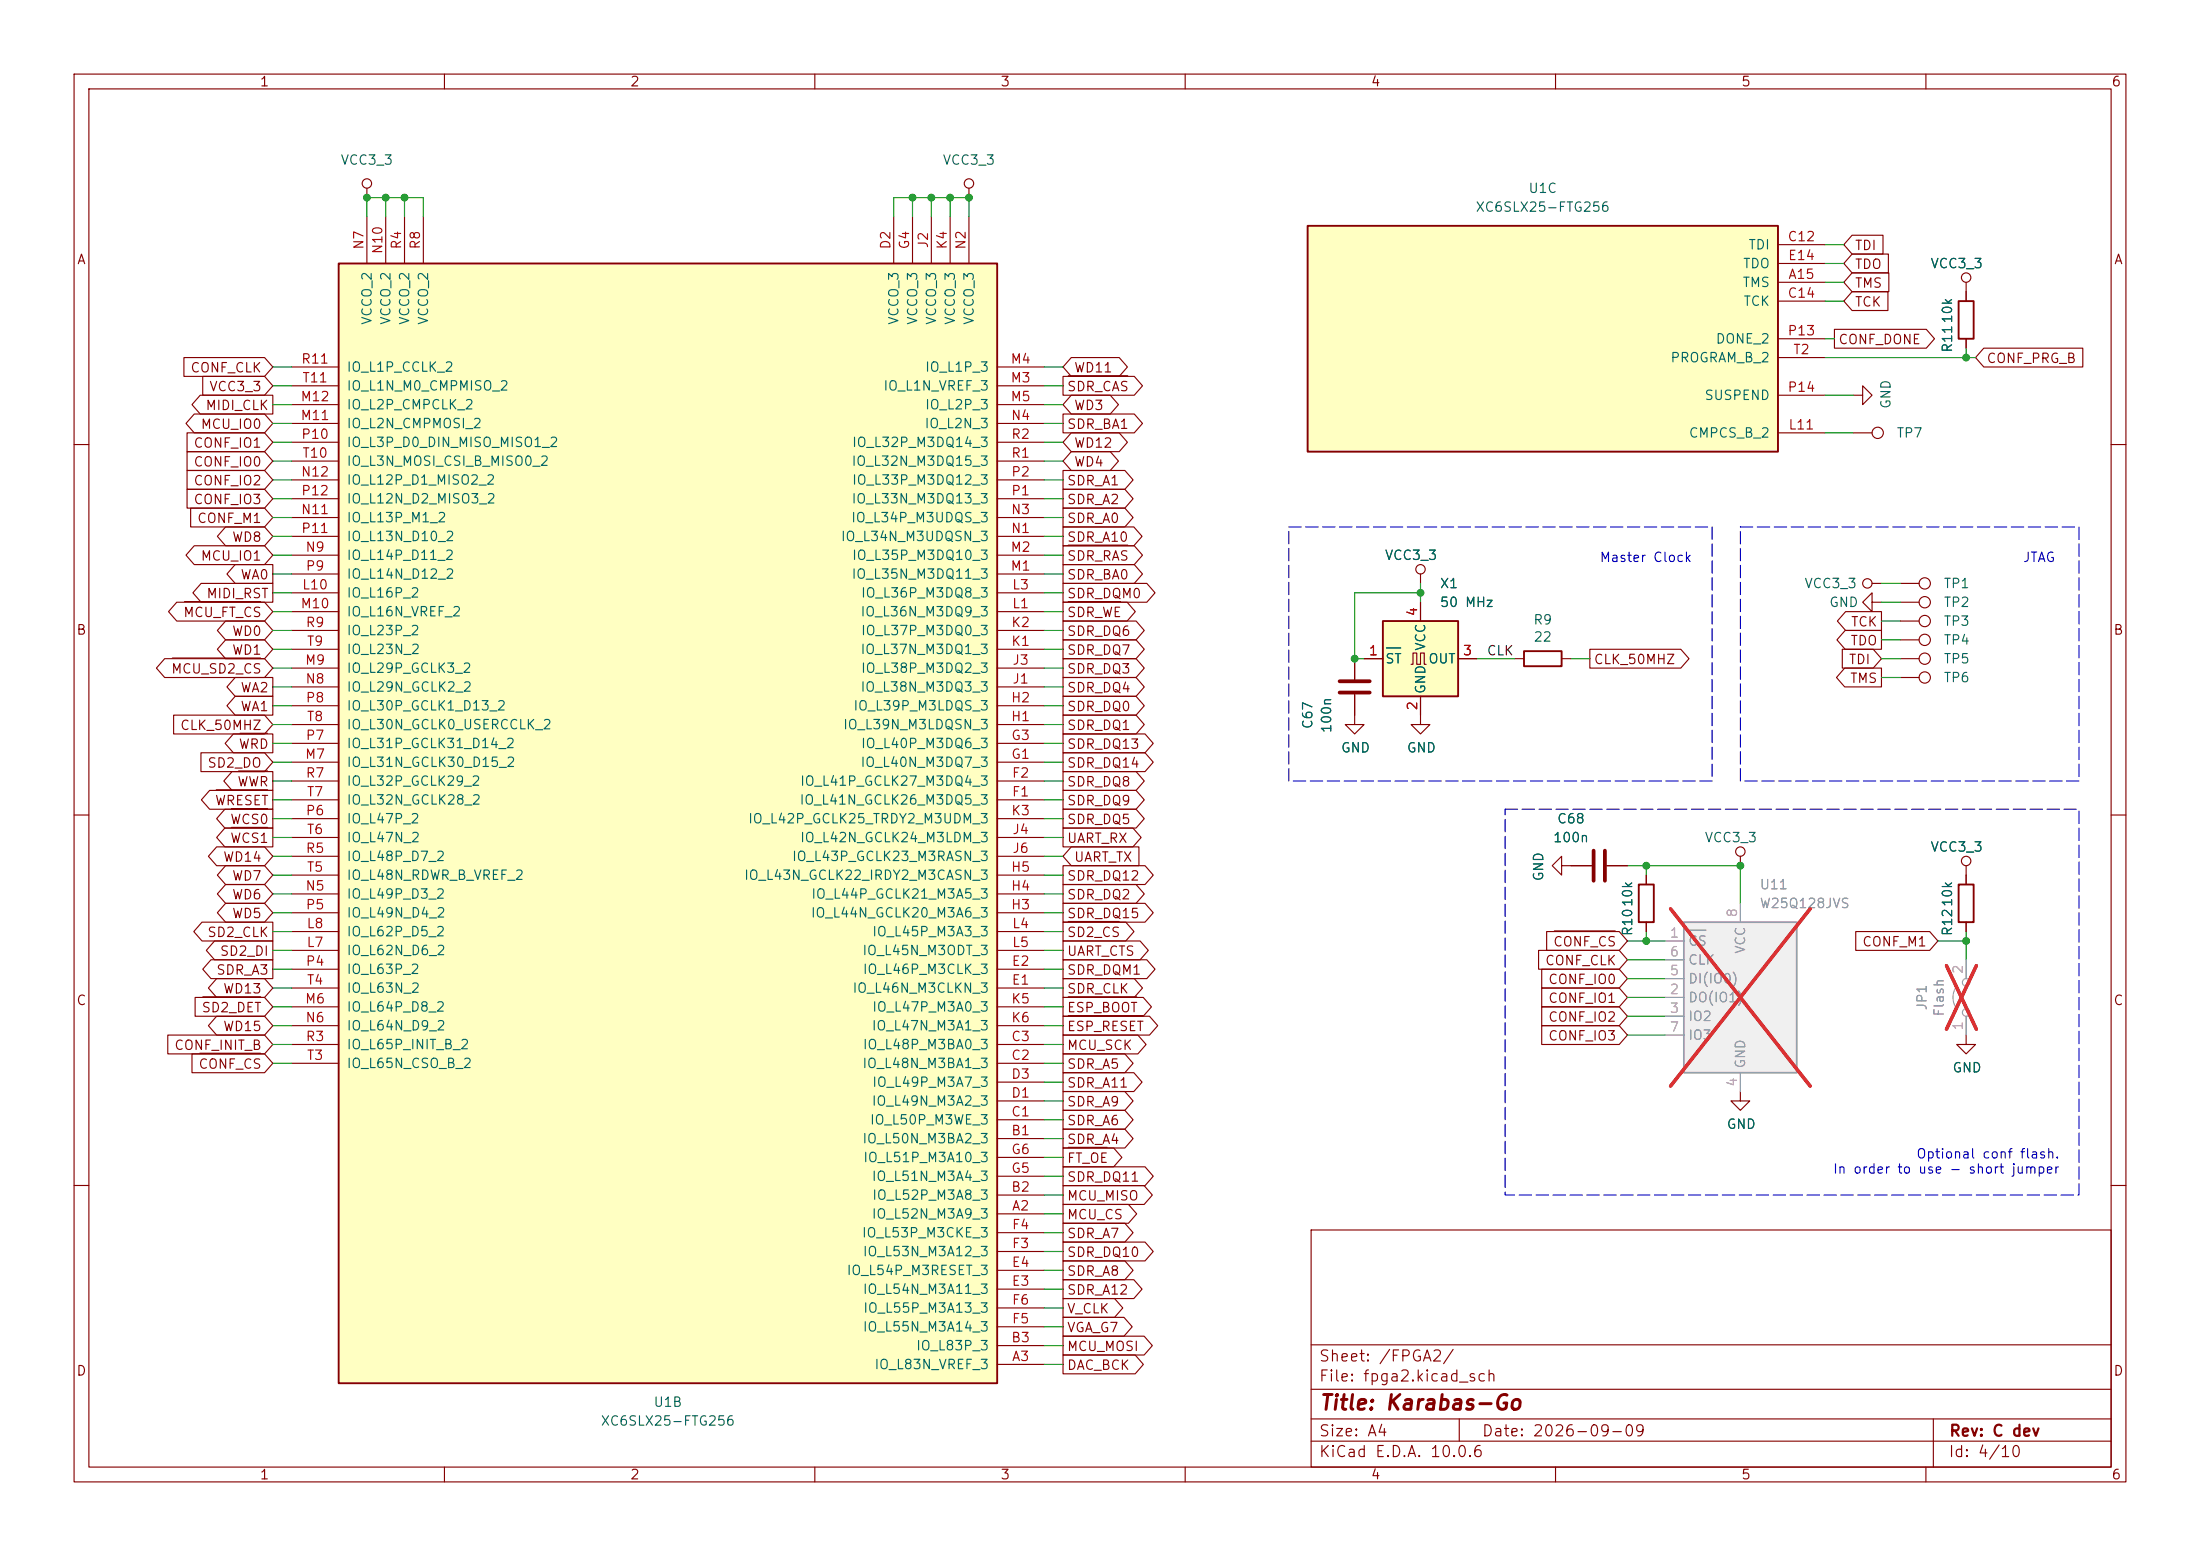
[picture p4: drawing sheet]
<svg xmlns="http://www.w3.org/2000/svg" width="297mm" height="210mm" viewBox="0 0 297 210" stroke-linecap="round" stroke-linejoin="round" font-family="sans-serif">
<g fill="none" stroke="#840000" stroke-width=".15">
<path d="M10 10h277v190h-277zM12 12h273v186h-273zM60 10v2M110 10v2M160 10v2M210 10v2M260 10v2M10 60h2M285 60h2M10 110h2M222.2 118.1v1.3M285 110h2"/>
<path d="M222.2 124.5v1.2M10 160h2M177 166h108v32h-108zM285 160h2M60 198v2M110 198v2M160 198v2M177 194.5h108M177 191.5h108M177 187.5h108M177 181.5h108M197 191.5v3"/>
<path d="M210 198v2M260 198v2M261 191.5v6.5"/>
</g>
<path d="M221.2 119.4h2.1v5.1h-2.1z" fill="none" stroke="#840000" stroke-width=".25"/>
<path d="M186.7 83.8h10.1v10.2h-10.1z" fill="#ffffc2"/>
<path d="M186.7 83.8h10.1v10.2h-10.1zM205.7 87.9h5.1v2h-5.1z" fill="none" stroke="#840000" stroke-width=".25"/>
<g fill="none" stroke="#840000" stroke-width=".15">
<path d="M265.4 38.1v1.3M191.8 77.5v1.2M182.9 93.7v4.1h1.2l-1.2 1.3-1.3-1.3h1.3M182.9 88.9v2.8M184.1 88.9h2.6M190.5 89.7h.3v-1.6h.5v1.6h.5v-1.6h.5v1.6h.2M191.8 94v3.8h1.2l-1.2 1.3-1.3-1.3h1.3M191.8 81.3v2.5M196.8 88.9h2.6M204.5 88.9h1.2M210.8 88.9h1.3M210.8 116.8v-1.2l-1.3 1.2 1.3 1.3v-1.3h4.1"/>
<path d="M216.9 116.8h2.8M234.9 115.6v1.2M265.4 116.8v1.3M234.9 147.3v1.3h1.3l-1.3 1.3-1.2-1.3h1.2"/>
<circle cx="265.4" cy="37.5" r=".63"/>
<circle cx="191.8" cy="76.8" r=".63"/>
<circle cx="234.9" cy="114.9" r=".63"/>
<circle cx="265.4" cy="116.2" r=".63"/>
</g>
<path d="M187.2 87.5h1.9" fill="none" stroke="#006464" stroke-width=".15"/>
<path d="M180.8 91.9h4.1M180.8 93.5h4.1M215.1 114.8v4.1M216.7 114.8v4.1" fill="none" stroke="#840000" stroke-width=".51"/>
<path d="M227.3 124.5h15.3v20.3h-15.3z" fill="#f0f0f0"/>
<path d="M227.3 124.5h15.3v20.3h-15.3z" fill="none" stroke="#a1a1a1" stroke-width=".25"/>
<path d="M224.8 127h2.5M224.8 134.6h2.5M224.8 137.2h2.5M224.8 132.1h2.5M224.8 129.5h2.5M224.8 139.7h2.5M234.9 121.9v2.6M234.9 144.8v2.5" fill="none" stroke="#a1a1a1" stroke-width=".15"/>
<path d="M228.1 125.6h2.2" fill="none" stroke="#989898" stroke-width=".15"/>
<path d="M225.5 122.7l18.9 23.9M244.4 122.7l-18.9 23.9" fill="none" stroke="#e12e31" stroke-width=".46"/>
<path d="M264.4 119.4h2v5.1h-2z" fill="none" stroke="#840000" stroke-width=".25"/>
<path d="M265.4 118.1v1.3M265.4 124.5v1.2" fill="none" stroke="#840000" stroke-width=".15"/>
<path d="M45.7 35.6h88.9v151.1h-88.9z" fill="#ffffc2"/>
<path d="M45.7 35.6h88.9v151.1h-88.9z" fill="none" stroke="#840000" stroke-width=".25"/>
<g fill="none" stroke="#840000" stroke-width=".15">
<path d="M49.5 25.4v1.3M49.5 29.2v6.4M52.1 29.2v6.4M54.6 29.2v6.4M57.1 29.2v6.4M120.6 29.2v6.4M123.2 29.2v6.4M125.7 29.2v6.4M128.3 29.2v6.4M130.8 25.4v1.3M130.8 29.2v6.4M39.4 52.1h6.3"/>
<path d="M39.4 49.5h6.3M39.4 54.6h6.3M39.4 57.2h6.3M39.4 59.7h6.3M134.6 52.1h6.4M134.6 49.5h6.4M134.6 54.6h6.4M134.6 57.2h6.4M134.6 59.7h6.4M39.4 77.5h6.3M39.4 74.9h6.3M39.4 72.4h6.3"/>
<path d="M39.4 69.9h6.3M39.4 64.8h6.3M39.4 67.3h6.3M39.4 62.2h6.3M134.6 77.5h6.4M134.6 74.9h6.4M134.6 72.4h6.4M134.6 69.9h6.4M134.6 64.8h6.4M134.6 67.3h6.4M134.6 62.2h6.4M39.4 97.8h6.3"/>
<path d="M39.4 95.3h6.3M39.4 92.7h6.3M39.4 90.2h6.3M39.4 87.6h6.3M39.4 85.1h6.3M39.4 82.6h6.3M39.4 80h6.3M134.6 97.8h6.4M134.6 95.3h6.4M134.6 92.7h6.4M134.6 90.2h6.4M134.6 87.6h6.4"/>
<path d="M134.6 85.1h6.4M134.6 82.6h6.4M134.6 80h6.4M39.4 108h6.3M39.4 105.4h6.3M39.4 102.9h6.3M39.4 100.3h6.3M39.4 118.1h6.3M39.4 113h6.3M39.4 115.6h6.3M39.4 110.5h6.3M134.6 108h6.4"/>
<path d="M134.6 105.4h6.4M134.6 102.9h6.4M134.6 100.3h6.4M134.6 118.1h6.4M134.6 113h6.4M134.6 115.6h6.4M134.6 110.5h6.4M39.4 133.4h6.3M39.4 130.8h6.3M39.4 123.2h6.3M39.4 120.7h6.3M39.4 135.9h6.3"/>
<path d="M39.4 138.4h6.3M39.4 125.7h6.3M39.4 128.3h6.3M134.6 133.4h6.4M134.6 130.8h6.4M134.6 123.2h6.4M134.6 120.7h6.4M134.6 135.9h6.4M134.6 138.4h6.4M134.6 125.7h6.4M134.6 128.3h6.4M39.4 143.5h6.3"/>
<path d="M39.4 141h6.3M134.6 153.7h6.4M134.6 151.1h6.4M134.6 143.5h6.4M134.6 141h6.4M134.6 148.6h6.4M134.6 146.1h6.4M134.6 158.8h6.4M134.6 156.2h6.4M134.6 163.8h6.4M134.6 161.3h6.4M134.6 174h6.4"/>
<path d="M134.6 171.5h6.4M134.6 168.9h6.4M134.6 166.4h6.4M134.6 179.1h6.4M134.6 176.5h6.4M134.6 184.2h6.4M134.6 181.6h6.4"/>
<circle cx="49.5" cy="24.8" r=".63"/>
<circle cx="130.8" cy="24.8" r=".63"/>
</g>
<path d="M176.5 30.5h63.5v30.5h-63.5z" fill="#ffffc2"/>
<path d="M176.5 30.5h63.5v30.5h-63.5zM264.4 40.6h2v5.1h-2z" fill="none" stroke="#840000" stroke-width=".25"/>
<g fill="none" stroke="#840000" stroke-width=".15">
<path d="M240 38.1h6.4M240 33h6.4M240 35.6h6.4M250 31.7h4.2v2.6h-4.2l-1.1-1.3zM250 36.8h5v2.6h-5l-1.1-1.3zM250 39.4h4.9v2.5h-4.9l-1.1-1.3zM250 34.3h4.9v2.5h-4.9l-1.1-1.2zM265.4 39.4v1.2M24.8 48.3h10.9l1.1 1.2-1.1 1.3h-10.9zM25.3 58.4h10.4l1.1 1.3-1.1 1.3h-10.4zM26.2 55.9h9.5l1.1 1.3-1.1 1.2h-9.5l-1.1-1.2zM27 53.3h9.8v2.6h-9.8l-1.1-1.3z"/>
<path d="M27.4 50.8h8.3l1.1 1.3-1.1 1.2h-8.3zM143.5 50.8h9.6l1.1 1.3-1.1 1.2h-9.6zM143.5 55.9h9.6l1.1 1.3-1.1 1.2h-9.6zM144.2 50.7h8M144.6 48.3h6.5l1.1 1.2-1.1 1.3h-6.5l-1.1-1.3zM144.6 53.3h5.3l1.1 1.3-1.1 1.3h-5.3l-1.1-1.3zM144.6 58.4h6.5l1.1 1.3-1.1 1.3h-6.5l-1.1-1.3zM240 40.6h6.4M240 58.4h6.4M240 45.7h6.4M240 53.3h6.4M240 48.3h6.4"/>
<path d="M247.6 44.4h12.5l1.1 1.3-1.1 1.3h-12.5zM250.2 53.3h1.3v-1.2l1.2 1.2-1.2 1.3v-1.3M250.2 58.4h2.5M265.4 45.7v1.3M267.8 47h13.4v2.5h-13.4l-1.1-1.2zM25.3 61h10.4l1.1 1.2-1.1 1.3h-10.4zM25.3 66h10.4l1.1 1.3-1.1 1.3h-10.4zM25.3 63.5h10.4l1.1 1.3-1.1 1.2h-10.4zM25.7 68.6h10l1.1 1.3-1.1 1.2h-10zM26.2 73.7h9.5l1.1 1.2-1.1 1.3h-9.5l-1.1-1.3zM27.2 78.7h9.6v2.6h-9.6l-1.2-1.3zM30.5 71.1h5.2l1.1 1.3-1.1 1.3h-5.2l-1.2-1.3z"/>
<path d="M31.7 76.2h5.1v2.5h-5.1l-1.1-1.2zM143.5 63.5h8.4l1.1 1.3-1.1 1.2h-8.4zM143.5 66h8.4l1.1 1.3-1.1 1.3h-8.4zM143.5 68.6h8.4l1.1 1.3-1.1 1.2h-8.4zM143.5 78.7h11.3l1.1 1.3-1.1 1.3h-11.3zM143.5 73.7h9.6l1.1 1.2-1.1 1.3h-9.6zM143.5 71.1h9.6l1.1 1.3-1.1 1.3h-9.6zM143.5 76.2h9.6l1.1 1.3-1.1 1.2h-9.6zM144.2 73.6h8M144.6 61h5.3l1.1 1.2-1.1 1.3h-5.3l-1.1-1.3zM252.7 78.7h1.3M256.5 78.7h2.6"/>
<path d="M22.2 88.9h13.5l1.1 1.3-1.1 1.2h-13.5l-1.1-1.2zM23.3 88.8h11.9M23.4 96.5h12.3l1.1 1.3-1.1 1.3h-12.3zM23.9 81.3h11.8l1.1 1.3-1.1 1.2h-11.8l-1.1-1.2zM24.9 81.2h10.3M30.5 83.8h5.2l1.1 1.3-1.1 1.3h-5.2l-1.2-1.3zM30.5 86.4h5.2l1.1 1.2-1.1 1.3h-5.2l-1.2-1.3zM31.5 99.1h5.3v2.5h-5.3l-1.1-1.3zM31.7 91.4h5.1v2.6h-5.1l-1.1-1.3zM31.7 94h5.1v2.5h-5.1l-1.1-1.2zM32.4 99h3.7M143.5 81.3h8.7l1.1 1.3-1.1 1.2h-8.7z"/>
<path d="M143.5 88.9h9.9l1.1 1.3-1.1 1.2h-9.9zM143.5 86.4h9.9l1.1 1.2-1.1 1.3h-9.9zM143.5 83.8h9.9l1.1 1.3-1.1 1.3h-9.9zM143.5 99.1h11.1l1.1 1.2-1.1 1.3h-11.1zM143.5 96.5h9.9l1.1 1.3-1.1 1.3h-9.9zM143.5 91.4h9.9l1.1 1.3-1.1 1.3h-9.9zM143.5 94h9.9l1.1 1.3-1.1 1.2h-9.9zM144.2 81.2h7.1M182.9 88.9v2.8M182.9 93.7v2.8M184.1 88.9h2.6M191.8 81.3v2.5"/>
<path d="M191.8 94v2.5M196.8 88.9h2.6M214.6 87.6h12.3l1.1 1.3-1.1 1.3h-12.3zM248.7 87.6h4.2l1.1 1.3-1.1 1.3h-4.2zM249 90.2h5v2.5h-5l-1.1-1.3zM249.1 85.1h4.9v2.5h-4.9l-1.1-1.2zM249.2 82.5h4.8v2.6h-4.8l-1.2-1.3zM252.7 81.3v-1.3l-1.2 1.3 1.2 1.3v-1.3h1.3M256.5 81.3h2.6M256.5 83.8h2.6M256.5 86.4h2.6M256.5 91.4h2.6"/>
<path d="M256.5 88.9h2.6M27.1 101.6h8.6l1.1 1.3-1.1 1.2h-8.6zM28.3 106.7h8.5v2.5h-8.5l-1.1-1.2zM29.2 106.6h6.9M29.2 114.3h6.5l1.1 1.3-1.1 1.2h-6.5l-1.1-1.2zM30.4 109.2h6.4v2.6h-6.4l-1.2-1.3zM30.4 111.8h6.4v2.5h-6.4l-1.2-1.3zM30.5 119.4h5.2l1.1 1.3-1.1 1.2h-5.2l-1.2-1.2zM30.5 116.8h5.2l1.1 1.3-1.1 1.3h-5.2l-1.2-1.3zM31.2 109.1h4.9M31.2 111.7h4.9M31.3 104.1h5.5v2.6h-5.5l-1.1-1.3z"/>
<path d="M32.2 104.1h3.9M143.5 119.4h9.9l1.1 1.3-1.1 1.2h-9.9zM143.5 101.6h11.1l1.1 1.3-1.1 1.2h-11.1zM143.5 116.8h11.1l1.1 1.3-1.1 1.3h-11.1zM143.5 109.2h9.9l1.1 1.3-1.1 1.3h-9.9zM143.5 104.1h9.9l1.1 1.3-1.1 1.3h-9.9zM143.5 106.7h9.9l1.1 1.3-1.1 1.2h-9.9zM143.5 111.8h9.4l1.2 1.2-1.2 1.3h-9.4zM144.6 114.3h9.2v2.5h-9.2l-1.1-1.2zM212.1 116.8h2.8M216.9 116.8h2.8M222.2 118.1v1.3"/>
<path d="M265.4 118.1v1.3M22.7 139.7h13l1.1 1.3-1.1 1.2h-13zM26.3 134.6h9.4l1.1 1.3-1.1 1.3h-9.4zM27.3 124.5h9.5v2.5h-9.5l-1.1-1.3zM27.4 134.5h7.8M28.5 129.5h8.3v2.6h-8.3l-1.1-1.3zM29 127h7.8v2.5h-7.8l-1.1-1.2zM29.2 132.1h6.5l1.1 1.3-1.1 1.2h-6.5l-1.1-1.2zM29.2 137.2h6.5l1.1 1.2-1.1 1.3h-6.5l-1.1-1.3zM30.5 121.9h5.2l1.1 1.3-1.1 1.3h-5.2l-1.2-1.3zM143.5 121.9h11.1l1.1 1.3-1.1 1.3h-11.1zM143.5 127h10.4l1.1 1.3-1.1 1.2h-10.4z"/>
<path d="M143.5 129.5h11.3l1.1 1.3-1.1 1.3h-11.3zM143.5 124.5h8.5l1.1 1.2-1.1 1.3h-8.5zM143.5 134.6h10.8l1.2 1.3-1.2 1.3h-10.8zM143.5 137.2h11.7l1.1 1.2-1.1 1.3h-11.7zM143.5 139.7h10.1l1.1 1.3-1.1 1.2h-10.1zM143.5 132.1h9.6l1.1 1.3-1.1 1.2h-9.6zM144.2 124.4h6.9M144.2 134.5h9.3M144.2 137.1h10.1M207.7 128.3h10.9l1.1 1.2-1.1 1.3h-10.9zM208.1 138.4h10.5l1.1 1.3-1.1 1.3h-10.5zM208.1 133.3h10.5l1.1 1.3-1.1 1.3h-10.5z"/>
<path d="M208.1 135.9h10.5l1.1 1.3-1.1 1.2h-10.5zM208.1 130.8h10.5l1.1 1.3-1.1 1.3h-10.5zM208.8 125.7h9.8l1.1 1.3-1.1 1.3h-9.8zM209.8 125.6h8.3M222.2 124.5v1.2M250.5 125.7h10l1.1 1.3-1.1 1.3h-10zM265.4 139.7v1.3h1.3l-1.3 1.2-1.2-1.2h1.2M265.4 124.5v1.2M25.9 142.2h9.8l1.1 1.3-1.1 1.3h-9.8zM27 142.2h8.2M143.5 152.4h8.4l1.1 1.3-1.1 1.2h-8.4zM143.5 154.9h6.8l1.2 1.3-1.2 1.3h-6.8z"/>
<path d="M143.5 144.8h9.6l1.1 1.3-1.1 1.2h-9.6zM143.5 149.9h8.4l1.1 1.2-1.1 1.3h-8.4zM143.5 142.2h8.4l1.1 1.3-1.1 1.3h-8.4zM143.5 147.3h8.4l1.1 1.3-1.1 1.3h-8.4zM143.5 157.5h11.1l1.1 1.3-1.1 1.2h-11.1zM144.2 154.9h5.3M143.5 177.8h8.2l1.1 1.3-1.1 1.2h-8.2zM143.5 175.3h7l1.1 1.2-1.1 1.3h-7zM143.5 160h11l1.1 1.3-1.1 1.3h-11zM143.5 162.6h8.8l1.2 1.2-1.2 1.3h-8.8zM143.5 170.2h8.4l1.1 1.3-1.1 1.2h-8.4zM143.5 167.6h11.1l1.1 1.3-1.1 1.3h-11.1z"/>
<path d="M143.5 165.1h8.4l1.1 1.3-1.1 1.2h-8.4zM143.5 172.7h9.6l1.1 1.3-1.1 1.3h-9.6zM143.5 182.9h9.8l1.1 1.3-1.1 1.2h-9.8zM143.5 180.3h11l1.1 1.3-1.1 1.3h-11z"/>
<circle cx="253.5" cy="58.4" r=".76"/>
<circle cx="252.1" cy="78.7" r=".63"/>
<circle cx="259.8" cy="78.7" r=".76"/>
<circle cx="259.8" cy="81.3" r=".76"/>
<circle cx="259.8" cy="91.4" r=".76"/>
<circle cx="259.8" cy="86.4" r=".76"/>
<circle cx="259.8" cy="88.9" r=".76"/>
<circle cx="259.8" cy="83.8" r=".76"/>
</g>
<g fill="none" stroke="#a1a1a1" stroke-width=".15">
<path d="M224.8 127h2.5M224.8 134.6h2.5M224.8 137.2h2.5M224.8 132.1h2.5M224.8 129.5h2.5M224.8 139.7h2.5M234.9 121.9v2.6M264.2 133.1a2.53 2.53 0 0 0 0 3M265.4 129.5v2.6M265.4 137.2v2.5M234.9 144.8v2.5"/>
<circle cx="265.4" cy="132.6" r=".51"/>
<circle cx="265.4" cy="136.7" r=".51"/>
</g>
<path d="M225.5 122.7l18.9 23.9M244.4 122.7l-18.9 23.9M262.8 130.3l4 8.6M266.8 130.3l-4 8.6" fill="none" stroke="#e12e31" stroke-width=".46"/>
<g fill="none" stroke="#009600" stroke-width=".15">
<path d="M49.5 29.2v-2.5h7.6v2.5M52.1 26.7v2.5M54.6 26.7v2.5M120.6 29.2v-2.5h10.2v2.5M123.2 26.7v2.5M125.7 26.7v2.5M128.3 26.7v2.5M246.4 38.1h2.5M246.4 35.6h2.5M246.4 33h2.5M36.8 59.7h2.6M36.8 57.2h2.6"/>
<path d="M36.8 52.1h2.6M36.8 54.6h2.6M36.8 49.5h2.6M141 59.7h2.5M141 57.2h2.5M141 52.1h2.5M141 54.6h2.5M141 49.5h2.5M246.4 53.3h3.8M246.4 45.7h1.2M246.4 40.6h2.5M246.4 48.3h20.3"/>
<path d="M246.4 58.4h3.8M265.4 47v1.3M36.8 67.3h2.6M36.8 62.2h2.6M36.8 69.9h2.6M36.8 74.9h2.6M36.8 64.8h2.6M36.8 77.5h2.6M36.8 72.4h2.6M141 67.3h2.5M141 62.2h2.5M141 69.9h2.5"/>
<path d="M141 74.9h2.5M141 64.8h2.5M141 77.5h2.5M141 72.4h2.5M191.8 78.7v2.6M254 78.7h2.5M36.8 90.2h2.6M36.8 97.8h2.6M36.8 95.3h2.6M36.8 92.7h2.6M36.8 82.6h2.6M36.8 80h2.6"/>
<path d="M36.8 85.1h2.6M36.8 87.6h2.6M141 90.2h2.5M141 97.8h2.5M141 95.3h2.5M141 92.7h2.5M141 82.6h2.5M141 80h2.5M141 85.1h2.5M141 87.6h2.5M191.8 80h-8.9v8.9h1.2M199.4 88.9h5.1"/>
<path d="M212.1 88.9h2.5M254 91.4h2.5M254 88.9h2.5M254 83.8h2.5M254 86.4h2.5M254 81.3h2.5M36.8 118.1h2.6M36.8 115.6h2.6M36.8 108h2.6M36.8 110.5h2.6M36.8 113h2.6M36.8 102.9h2.6"/>
<path d="M36.8 105.4h2.6M36.8 100.3h2.6M141 118.1h2.5M141 115.6h2.5M141 108h2.5M141 110.5h2.5M141 113h2.5M141 102.9h2.5M141 105.4h2.5M141 100.3h2.5M219.7 116.8h15.2v5.1M222.2 116.8v1.3"/>
<path d="M36.8 128.3h2.6M36.8 123.2h2.6M36.8 130.8h2.6M36.8 120.7h2.6M36.8 125.7h2.6M36.8 133.4h2.6M36.8 135.9h2.6M36.8 138.4h2.6M141 128.3h2.5M141 123.2h2.5M141 130.8h2.5M141 120.7h2.5"/>
<path d="M141 125.7h2.5M141 133.4h2.5M141 135.9h2.5M141 138.4h2.5M219.7 127h5.1M219.7 132.1h5.1M219.7 129.5h5.1M219.7 134.6h5.1M219.7 139.7h5.1M219.7 137.2h5.1M222.2 125.7v1.3M261.6 127h3.8"/>
<path d="M265.4 125.7v3.8M36.8 143.5h2.6M36.8 141h2.6M141 158.8h2.5M141 143.5h2.5M141 141h2.5M141 151.1h2.5M141 146.1h2.5M141 148.6h2.5M141 153.7h2.5M141 156.2h2.5M141 163.8h2.5"/>
<path d="M141 161.3h2.5M141 166.4h2.5M141 171.5h2.5M141 174h2.5M141 176.5h2.5M141 168.9h2.5M141 179.1h2.5M141 181.6h2.5M141 184.2h2.5"/>
</g>
<path d="M174 71.1h57.1v34.3h-57.1zM234.9 71.1h45.8v34.3h-45.8zM203.2 109.2h77.5v52.1h-77.5z" fill="none" stroke="#0000c2" stroke-width=".15" stroke-dasharray="1.7 .6"/>
<path d="M228.1 125.6h2.2" fill="none" stroke="#989898" stroke-width=".15"/>
<path d="M187.2 87.5h1.9" fill="none" stroke="#006464" stroke-width=".15"/>
<g fill="#009600" stroke="#009600" stroke-width=".14">
<circle cx="234.9" cy="116.8" r=".46"/>
<circle cx="222.2" cy="127" r=".46"/>
<circle cx="265.4" cy="127" r=".46"/>
<circle cx="222.2" cy="116.8" r=".46"/>
<circle cx="191.8" cy="80" r=".46"/>
<circle cx="182.9" cy="88.9" r=".46"/>
<circle cx="265.4" cy="48.3" r=".46"/>
<circle cx="130.8" cy="26.7" r=".46"/>
<circle cx="128.3" cy="26.7" r=".46"/>
<circle cx="125.7" cy="26.7" r=".46"/>
<circle cx="123.2" cy="26.7" r=".46"/>
<circle cx="52.1" cy="26.7" r=".46"/>
<circle cx="49.5" cy="26.7" r=".46"/>
<circle cx="54.6" cy="26.7" r=".46"/>
</g>
<text font-size="2" fill="#840000" x="178" y="190.8">Title: Karabas-Go</text>
<g font-size="1.5" fill="#840000">
<text x="178" y="184.1">Sheet: /FPGA2/</text>
<text x="178" y="186.8">File: fpga2.kicad_sch</text>
<text x="178" y="197">KiCad E.D.A. 10.0.6</text>
<text x="178" y="194.2">Size: A4</text>
<text x="200" y="194.2">Date: 2026-09-09</text>
<text x="263" y="197">Id: 4/10</text>
<text x="263" y="194.2">Rev: C dev</text>
</g>
<g font-size="1.3" fill="#840000">
<text x="35" y="12">1</text>
<text x="85" y="12">2</text>
<text x="135" y="12">3</text>
<text x="185" y="12">4</text>
<text x="235" y="12">5</text>
<text x="285" y="12">6</text>
<text x="10.3" y="36">A</text>
<text x="250.3" y="34.1">TDI</text>
<text x="285.3" y="36">A</text>
<text x="250.3" y="39.2">TMS</text>
<text x="250.3" y="41.7">TCK</text>
<text x="250.3" y="36.6">TDO</text>
<text x="248.1" y="46.8">CONF_DONE</text>
<text x="25.6" y="50.6">CONF_CLK</text>
<text x="28.2" y="53.1">VCC3_3</text>
<text x="144" y="53.1">SDR_CAS</text>
<text x="144.9" y="50.6">WD11</text>
<text x="268.1" y="49.3">CONF_PRG_B</text>
<text x="27" y="58.2">MCU_IO0</text>
<text x="27.7" y="55.7">MIDI_CLK</text>
<text x="144" y="58.2">SDR_BA1</text>
<text x="144.9" y="55.7">WD3</text>
<text x="26" y="63.3">CONF_IO0</text>
<text x="26" y="60.7">CONF_IO1</text>
<text x="26" y="65.8">CONF_IO2</text>
<text x="144" y="65.8">SDR_A1</text>
<text x="144.9" y="63.3">WD4</text>
<text x="144.9" y="60.7">WD12</text>
<text x="26" y="68.4">CONF_IO3</text>
<text x="26.5" y="70.9">CONF_M1</text>
<text x="144" y="68.4">SDR_A2</text>
<text x="144" y="70.9">SDR_A0</text>
<text x="27" y="76">MCU_IO1</text>
<text x="31.2" y="73.4">WD8</text>
<text x="144" y="76">SDR_RAS</text>
<text x="144" y="73.4">SDR_A10</text>
<text x="24.7" y="83.6">MCU_FT_CS</text>
<text x="27.8" y="81.1">MIDI_RST</text>
<text x="32.4" y="78.5">WA0</text>
<text x="144" y="81.1">SDR_DQM0</text>
<text x="144" y="83.6">SDR_WE</text>
<text x="144" y="78.5">SDR_BA0</text>
<text x="10.2" y="86">B</text>
<text x="31.2" y="86.1">WD0</text>
<text x="31.2" y="88.7">WD1</text>
<text x="144" y="88.7">SDR_DQ7</text>
<text x="144" y="86.1">SDR_DQ6</text>
<text x="215.1" y="90">CLK_50MHZ</text>
<text x="249.5" y="90">TDI</text>
<text x="249.7" y="87.4">TDO</text>
<text x="249.8" y="84.9">TCK</text>
<text x="285.2" y="86">B</text>
<text x="23" y="91.2">MCU_SD2_CS</text>
<text x="32.4" y="93.8">WA2</text>
<text x="144" y="91.2">SDR_DQ3</text>
<text x="144" y="93.8">SDR_DQ4</text>
<text x="249.7" y="92.5">TMS</text>
<text x="24.2" y="98.8">CLK_50MHZ</text>
<text x="32.1" y="101.4">WRD</text>
<text x="32.4" y="96.3">WA1</text>
<text x="144" y="101.4">SDR_DQ13</text>
<text x="144" y="98.8">SDR_DQ1</text>
<text x="144" y="96.3">SDR_DQ0</text>
<text x="27.9" y="103.9">SD2_DO</text>
<text x="32" y="106.5">WWR</text>
<text x="144" y="103.9">SDR_DQ14</text>
<text x="144" y="106.5">SDR_DQ8</text>
<text x="28.9" y="109">WRESET</text>
<text x="31" y="111.5">WCS0</text>
<text x="144" y="111.5">SDR_DQ5</text>
<text x="144" y="109">SDR_DQ9</text>
<text x="30" y="116.6">WD14</text>
<text x="31" y="114.1">WCS1</text>
<text x="31.2" y="119.2">WD7</text>
<text x="144" y="119.2">SDR_DQ12</text>
<text x="144" y="114.1">UART_RX</text>
<text x="144.9" y="116.6">UART_TX</text>
<text x="31.2" y="124.2">WD5</text>
<text x="31.2" y="121.7">WD6</text>
<text x="144" y="121.7">SDR_DQ2</text>
<text x="144" y="124.2">SDR_DQ15</text>
<text x="27.9" y="126.8">SD2_CLK</text>
<text x="29.1" y="131.9">SDR_A3</text>
<text x="29.6" y="129.3">SD2_DI</text>
<text x="144" y="129.3">UART_CTS</text>
<text x="144" y="131.9">SDR_DQM1</text>
<text x="144" y="126.8">SD2_CS</text>
<text x="208.5" y="130.6">CONF_CLK</text>
<text x="209.6" y="128.1">CONF_CS</text>
<text x="251.3" y="128.1">CONF_M1</text>
<text x="10.2" y="136">C</text>
<text x="27.1" y="136.9">SD2_DET</text>
<text x="30" y="134.4">WD13</text>
<text x="144" y="136.9">ESP_BOOT</text>
<text x="144" y="134.4">SDR_CLK</text>
<text x="208.9" y="135.7">CONF_IO1</text>
<text x="208.9" y="133.1">CONF_IO0</text>
<text x="285.2" y="136">C</text>
<text x="23.4" y="142">CONF_INIT_B</text>
<text x="30" y="139.5">WD15</text>
<text x="144" y="139.5">ESP_RESET</text>
<text x="144" y="142">MCU_SCK</text>
<text x="208.9" y="140.8">CONF_IO3</text>
<text x="208.9" y="138.2">CONF_IO2</text>
<text x="26.7" y="144.6">CONF_CS</text>
<text x="144" y="147.1">SDR_A11</text>
<text x="144" y="144.6">SDR_A5</text>
<text x="144" y="149.6">SDR_A9</text>
<text x="144" y="154.7">SDR_A4</text>
<text x="144" y="152.2">SDR_A6</text>
<text x="144" y="157.3">FT_OE</text>
<text x="144" y="159.8">SDR_DQ11</text>
<text x="144" y="162.3">MCU_MISO</text>
<text x="144" y="164.9">MCU_CS</text>
<text x="144" y="167.4">SDR_A7</text>
<text x="144" y="172.5">SDR_A8</text>
<text x="144" y="170">SDR_DQ10</text>
<text x="144" y="177.6">V_CLK</text>
<text x="144" y="175">SDR_A12</text>
<text x="10.2" y="186">D</text>
<text x="144" y="185.2">DAC_BCK</text>
<text x="144" y="180.1">VGA_G7</text>
<text x="144" y="182.7">MCU_MOSI</text>
<text x="285.2" y="186">D</text>
<text x="35" y="200">1</text>
<text x="85" y="200">2</text>
<text x="135" y="200">3</text>
<text x="185" y="200">4</text>
<text x="235" y="200">5</text>
<text x="285" y="200">6</text>
</g>
<g font-size="1.3" fill="#006464">
<text x="45.9" y="22.6">VCC3_3</text>
<text x="127.2" y="22.6">VCC3_3</text>
<text x="199.1" y="28.9">XC6SLX25-FTG256</text>
<text x="206.2" y="26.4">U1C</text>
<text x="235.9" y="34">TDI</text>
<text x="235.2" y="39.1">TMS</text>
<text x="235.2" y="36.5">TDO</text>
<text x="235.3" y="41.6">TCK</text>
<text x="260.5" y="36.5">VCC3_3</text>
<text x="50.5" y="43.9" transform="rotate(-90 50.5 43.9)">VCCO_2</text>
<text x="53" y="43.9" transform="rotate(-90 53 43.9)">VCCO_2</text>
<text x="55.6" y="43.9" transform="rotate(-90 55.6 43.9)">VCCO_2</text>
<text x="58.1" y="43.9" transform="rotate(-90 58.1 43.9)">VCCO_2</text>
<text x="121.6" y="43.9" transform="rotate(-90 121.6 43.9)">VCCO_3</text>
<text x="124.2" y="43.9" transform="rotate(-90 124.2 43.9)">VCCO_3</text>
<text x="126.7" y="43.9" transform="rotate(-90 126.7 43.9)">VCCO_3</text>
<text x="129.2" y="43.9" transform="rotate(-90 129.2 43.9)">VCCO_3</text>
<text x="131.8" y="43.9" transform="rotate(-90 131.8 43.9)">VCCO_3</text>
<text x="231.5" y="46.7">DONE_2</text>
<text x="263.9" y="47.7" transform="rotate(-90 263.9 47.7)">R1110k</text>
<text x="46.7" y="50.5">IO_L1P_CCLK_2</text>
<text x="46.7" y="53">IO_L1N_M0_CMPMISO_2</text>
<text x="119.2" y="53">IO_L1N_VREF_3</text>
<text x="124.8" y="50.5">IO_L1P_3</text>
<text x="225.4" y="49.2">PROGRAM_B_2</text>
<text x="46.7" y="58.1">IO_L2N_CMPMOSI_2</text>
<text x="46.7" y="55.6">IO_L2P_CMPCLK_2</text>
<text x="124.7" y="58.1">IO_L2N_3</text>
<text x="124.8" y="55.6">IO_L2P_3</text>
<text x="227.9" y="59.4">CMPCS_B_2</text>
<text x="230" y="54.3">SUSPEND</text>
<text x="255.5" y="55.3" transform="rotate(-90 255.5 55.3)">GND</text>
<text x="256" y="59.4">TP7</text>
<text x="46.7" y="65.7">IO_L12P_D1_MISO2_2</text>
<text x="46.7" y="60.7">IO_L3P_D0_DIN_MISO_MISO1_2</text>
<text x="46.7" y="63.2">IO_L3N_MOSI_CSI_B_MISO0_2</text>
<text x="114.9" y="63.2">IO_L32N_M3DQ15_3</text>
<text x="114.9" y="65.7">IO_L33P_M3DQ12_3</text>
<text x="114.9" y="60.7">IO_L32P_M3DQ14_3</text>
<text x="46.7" y="70.8">IO_L13P_M1_2</text>
<text x="46.7" y="68.3">IO_L12N_D2_MISO3_2</text>
<text x="114.8" y="70.8">IO_L34P_M3UDQS_3</text>
<text x="114.9" y="68.3">IO_L33N_M3DQ13_3</text>
<text x="46.7" y="75.9">IO_L14P_D11_2</text>
<text x="46.7" y="73.4">IO_L13N_D10_2</text>
<text x="113.4" y="73.4">IO_L34N_M3UDQSN_3</text>
<text x="114.9" y="75.9">IO_L35P_M3DQ10_3</text>
<text x="186.9" y="75.9">VCC3_3</text>
<text x="46.7" y="81">IO_L16P_2</text>
<text x="46.7" y="83.5">IO_L16N_VREF_2</text>
<text x="46.7" y="78.4">IO_L14N_D12_2</text>
<text x="114.9" y="78.4">IO_L35N_M3DQ11_3</text>
<text x="116.1" y="83.5">IO_L36N_M3DQ9_3</text>
<text x="116.1" y="81">IO_L36P_M3DQ8_3</text>
<text x="194.3" y="79.7">X1</text>
<text x="194.3" y="82.2">50 MHz</text>
<text x="243.5" y="79.7">VCC3_3</text>
<text x="246.9" y="82.2">GND</text>
<text x="262.3" y="82.2">TP2</text>
<text x="262.3" y="79.7">TP1</text>
<text x="46.7" y="86.1">IO_L23P_2</text>
<text x="46.7" y="88.6">IO_L23N_2</text>
<text x="116.1" y="88.6">IO_L37N_M3DQ1_3</text>
<text x="116.1" y="86.1">IO_L37P_M3DQ0_3</text>
<text x="186.9" y="89.9">ST</text>
<text x="192.7" y="87.9" transform="rotate(-90 192.7 87.9)">VCC</text>
<text x="192.7" y="89.9">OUT</text>
<text x="206.9" y="84.6">R9</text>
<text x="206.9" y="86.9">22</text>
<text x="262.3" y="84.8">TP3</text>
<text x="262.3" y="87.3">TP4</text>
<text x="262.3" y="89.9">TP5</text>
<text x="46.7" y="91.1">IO_L29P_GCLK3_2</text>
<text x="46.7" y="93.7">IO_L29N_GCLK2_2</text>
<text x="116.1" y="93.7">IO_L38N_M3DQ3_3</text>
<text x="116.1" y="91.1">IO_L38P_M3DQ2_3</text>
<text x="192.7" y="93.8" transform="rotate(-90 192.7 93.8)">GND</text>
<text x="262.3" y="92.4">TP6</text>
<text x="46.7" y="101.3">IO_L31P_GCLK31_D14_2</text>
<text x="46.7" y="96.2">IO_L30P_GCLK1_D13_2</text>
<text x="46.7" y="98.8">IO_L30N_GCLK0_USERCCLK_2</text>
<text x="113.7" y="98.8">IO_L39N_M3LDQSN_3</text>
<text x="115.1" y="96.2">IO_L39P_M3LDQS_3</text>
<text x="116.1" y="101.3">IO_L40P_M3DQ6_3</text>
<text x="177.5" y="98.5" transform="rotate(-90 177.5 98.5)">C67</text>
<text x="180" y="99" transform="rotate(-90 180 99)">100n</text>
<text x="180.9" y="101.9">GND</text>
<text x="189.8" y="101.9">GND</text>
<text x="46.7" y="103.8">IO_L31N_GCLK30_D15_2</text>
<text x="46.7" y="106.4">IO_L32P_GCLK29_2</text>
<text x="107.9" y="106.4">IO_L41P_GCLK27_M3DQ4_3</text>
<text x="116.1" y="103.8">IO_L40N_M3DQ7_3</text>
<text x="46.7" y="111.5">IO_L47P_2</text>
<text x="46.7" y="114">IO_L47N_2</text>
<text x="46.7" y="108.9">IO_L32N_GCLK28_2</text>
<text x="100.9" y="111.5">IO_L42P_GCLK25_TRDY2_M3UDM_3</text>
<text x="107.9" y="108.9">IO_L41N_GCLK26_M3DQ5_3</text>
<text x="107.9" y="114">IO_L42N_GCLK24_M3LDM_3</text>
<text x="209.6" y="114">100n</text>
<text x="210.1" y="111.5">C68</text>
<text x="230" y="114">VCC3_3</text>
<text x="46.7" y="116.5">IO_L48P_D7_2</text>
<text x="46.7" y="119.1">IO_L48N_RDWR_B_VREF_2</text>
<text x="100.4" y="119.1">IO_L43N_GCLK22_IRDY2_M3CASN_3</text>
<text x="106.8" y="116.5">IO_L43P_GCLK23_M3RASN_3</text>
<text x="208.7" y="119" transform="rotate(-90 208.7 119)">GND</text>
<text x="260.5" y="115.3">VCC3_3</text>
<text x="46.7" y="121.6">IO_L49P_D3_2</text>
<text x="46.7" y="124.2">IO_L49N_D4_2</text>
<text x="109.4" y="124.2">IO_L44N_GCLK20_M3A6_3</text>
<text x="109.4" y="121.6">IO_L44P_GCLK21_M3A5_3</text>
<text x="46.7" y="129.2">IO_L62N_D6_2</text>
<text x="46.7" y="126.7">IO_L62P_D5_2</text>
<text x="46.7" y="131.8">IO_L63P_2</text>
<text x="116.3" y="129.2">IO_L45N_M3ODT_3</text>
<text x="116.4" y="131.8">IO_L46P_M3CLK_3</text>
<text x="117.7" y="126.7">IO_L45P_M3A3_3</text>
<text x="220.7" y="126.4" transform="rotate(-90 220.7 126.4)">R1010k</text>
<text x="263.9" y="126.4" transform="rotate(-90 263.9 126.4)">R1210k</text>
<text x="46.7" y="136.9">IO_L64P_D8_2</text>
<text x="46.7" y="134.3">IO_L63N_2</text>
<text x="115" y="134.3">IO_L46N_M3CLKN_3</text>
<text x="117.7" y="136.9">IO_L47P_M3A0_3</text>
<text x="46.7" y="139.4">IO_L64N_D9_2</text>
<text x="46.7" y="141.9">IO_L65P_INIT_B_2</text>
<text x="116.4" y="141.9">IO_L48P_M3BA0_3</text>
<text x="117.6" y="139.4">IO_L47N_M3A1_3</text>
<text x="46.7" y="144.5">IO_L65N_CSO_B_2</text>
<text x="116.3" y="144.5">IO_L48N_M3BA1_3</text>
<text x="117.6" y="149.6">IO_L49N_M3A2_3</text>
<text x="117.7" y="147">IO_L49P_M3A7_3</text>
<text x="263.5" y="145.1">GND</text>
<text x="116.3" y="154.6">IO_L50N_M3BA2_3</text>
<text x="117.4" y="152.1">IO_L50P_M3WE_3</text>
<text x="233" y="152.7">GND</text>
<text x="116.4" y="157.2">IO_L51P_M3A10_3</text>
<text x="117.6" y="159.7">IO_L51N_M3A4_3</text>
<text x="116.3" y="167.3">IO_L53P_M3CKE_3</text>
<text x="117.6" y="164.8">IO_L52N_M3A9_3</text>
<text x="117.7" y="162.3">IO_L52P_M3A8_3</text>
<text x="114.2" y="172.4">IO_L54P_M3RESET_3</text>
<text x="116.4" y="169.9">IO_L53N_M3A12_3</text>
<text x="116.4" y="175">IO_L54N_M3A11_3</text>
<text x="116.4" y="177.5">IO_L55P_M3A13_3</text>
<text x="116.4" y="180">IO_L55N_M3A14_3</text>
<text x="118" y="185.1">IO_L83N_VREF_3</text>
<text x="123.6" y="182.6">IO_L83P_3</text>
<text x="88.1" y="190.2">U1B</text>
<text x="81" y="192.7">XC6SLX25-FTG256</text>
</g>
<g font-size="1.3" fill="#a90000">
<text x="49.4" y="33.8" transform="rotate(-90 49.4 33.8)">N7</text>
<text x="51.9" y="34.4" transform="rotate(-90 51.9 34.4)">N10</text>
<text x="54.5" y="33.8" transform="rotate(-90 54.5 33.8)">R4</text>
<text x="57" y="33.8" transform="rotate(-90 57 33.8)">R8</text>
<text x="120.5" y="33.8" transform="rotate(-90 120.5 33.8)">D2</text>
<text x="123.1" y="33.8" transform="rotate(-90 123.1 33.8)">G4</text>
<text x="125.6" y="33.6" transform="rotate(-90 125.6 33.6)">J2</text>
<text x="128.1" y="33.8" transform="rotate(-90 128.1 33.8)">K4</text>
<text x="130.7" y="33.8" transform="rotate(-90 130.7 33.8)">N2</text>
<text x="241.2" y="32.9">C12</text>
<text x="241.3" y="35.4">E14</text>
<text x="241.2" y="40.5">C14</text>
<text x="241.3" y="38">A15</text>
<text x="241.2" y="45.6">P13</text>
<text x="40.6" y="49.4">R11</text>
<text x="40.7" y="51.9">T11</text>
<text x="136.3" y="51.9">M3</text>
<text x="136.3" y="49.4">M4</text>
<text x="241.2" y="53.2">P14</text>
<text x="242" y="48.1">T2</text>
<text x="40.5" y="57">M11</text>
<text x="40.5" y="54.5">M12</text>
<text x="40.6" y="59.6">P10</text>
<text x="136.3" y="54.5">M5</text>
<text x="136.4" y="57">N4</text>
<text x="136.4" y="59.6">R2</text>
<text x="241.4" y="58.3">L11</text>
<text x="40.5" y="64.6">N12</text>
<text x="40.7" y="62.1">T10</text>
<text x="136.4" y="64.6">P2</text>
<text x="136.4" y="62.1">R1</text>
<text x="40.5" y="69.7">N11</text>
<text x="40.6" y="67.2">P12</text>
<text x="136.4" y="69.7">N3</text>
<text x="136.4" y="67.2">P1</text>
<text x="40.6" y="72.3">P11</text>
<text x="41.1" y="74.8">N9</text>
<text x="41.2" y="77.3">P9</text>
<text x="136.3" y="77.3">M1</text>
<text x="136.3" y="74.8">M2</text>
<text x="136.4" y="72.3">N1</text>
<text x="40.5" y="82.4">M10</text>
<text x="40.7" y="79.9">L10</text>
<text x="136.5" y="82.4">L1</text>
<text x="136.5" y="79.9">L3</text>
<text x="191.6" y="83.3" transform="rotate(-90 191.6 83.3)">4</text>
<text x="41.2" y="85">R9</text>
<text x="41.3" y="87.5">T9</text>
<text x="136.4" y="87.5">K1</text>
<text x="136.4" y="85">K2</text>
<text x="184.7" y="88.8">1</text>
<text x="197.4" y="88.8">3</text>
<text x="41.1" y="90">M9</text>
<text x="41.1" y="92.6">N8</text>
<text x="41.2" y="95.1">P8</text>
<text x="136.4" y="95.1">H2</text>
<text x="136.6" y="92.6">J1</text>
<text x="136.6" y="90">J3</text>
<text x="191.6" y="96" transform="rotate(-90 191.6 96)">2</text>
<text x="41.2" y="100.2">P7</text>
<text x="41.3" y="97.7">T8</text>
<text x="136.4" y="97.7">H1</text>
<text x="136.4" y="100.2">G3</text>
<text x="41.1" y="102.7">M7</text>
<text x="41.2" y="105.3">R7</text>
<text x="41.3" y="107.8">T7</text>
<text x="136.4" y="102.7">G1</text>
<text x="136.5" y="107.8">F1</text>
<text x="136.5" y="105.3">F2</text>
<text x="41.2" y="110.4">P6</text>
<text x="41.3" y="112.9">T6</text>
<text x="136.4" y="110.4">K3</text>
<text x="136.6" y="112.9">J4</text>
<text x="41.2" y="115.4">R5</text>
<text x="41.3" y="118">T5</text>
<text x="136.4" y="118">H5</text>
<text x="136.6" y="115.4">J6</text>
<text x="41.1" y="120.5">N5</text>
<text x="41.2" y="123.1">P5</text>
<text x="41.3" y="125.6">L8</text>
<text x="136.4" y="123.1">H3</text>
<text x="136.4" y="120.5">H4</text>
<text x="136.5" y="125.6">L4</text>
<text x="41.2" y="130.7">P4</text>
<text x="41.3" y="128.1">L7</text>
<text x="136.5" y="130.7">E2</text>
<text x="136.5" y="128.1">L5</text>
<text x="41.1" y="135.8">M6</text>
<text x="41.3" y="133.2">T4</text>
<text x="136.4" y="135.8">K5</text>
<text x="136.5" y="133.2">E1</text>
<text x="41.1" y="138.3">N6</text>
<text x="41.2" y="140.8">R3</text>
<text x="41.3" y="143.4">T3</text>
<text x="136.4" y="143.4">C2</text>
<text x="136.4" y="140.8">C3</text>
<text x="136.4" y="138.3">K6</text>
<text x="136.4" y="148.5">D1</text>
<text x="136.4" y="145.9">D3</text>
<text x="136.4" y="153.5">B1</text>
<text x="136.4" y="151">C1</text>
<text x="136.4" y="161.2">B2</text>
<text x="136.4" y="158.6">G5</text>
<text x="136.4" y="156.1">G6</text>
<text x="136.5" y="163.7">A2</text>
<text x="136.5" y="166.2">F4</text>
<text x="136.5" y="173.9">E3</text>
<text x="136.5" y="171.3">E4</text>
<text x="136.5" y="168.8">F3</text>
<text x="136.5" y="178.9">F5</text>
<text x="136.5" y="176.4">F6</text>
<text x="136.4" y="181.5">B3</text>
<text x="136.5" y="184">A3</text>
</g>
<g font-size="1.3" fill="#0000c2">
<text x="215.9" y="76.2">Master Clock</text>
<text x="273" y="76.2">JTAG</text>
<text x="247.4" y="158.7">In order to use - short jumper</text>
<text x="258.6" y="156.7">Optional conf flash.</text>
</g>
<text font-size="1.3" fill="#0f0f0f" x="200.6" y="88.8">CLK</text>
<g font-size="1.3" fill="#aaa">
<text x="234.8" y="123.9" transform="rotate(-90 234.8 123.9)">8</text>
<text x="225.3" y="126.9">1</text>
<text x="225.3" y="131.9">5</text>
<text x="225.3" y="129.4">6</text>
<text x="265.3" y="131.5" transform="rotate(-90 265.3 131.5)">2</text>
<text x="225.3" y="134.5">2</text>
<text x="225.3" y="137">3</text>
<text x="225.3" y="139.6">7</text>
<text x="265.3" y="139.2" transform="rotate(-90 265.3 139.2)">1</text>
<text x="234.8" y="146.8" transform="rotate(-90 234.8 146.8)">4</text>
</g>
<g font-size="1.3" fill="#989898">
<text x="237.5" y="120.3">U11</text>
<text x="237.5" y="122.9">W25Q128JVS</text>
<text x="227.8" y="128">CS</text>
<text x="227.8" y="130.5">CLK</text>
<text x="235.9" y="128.8" transform="rotate(-90 235.9 128.8)">VCC</text>
<text x="227.8" y="135.6">DO(IO1)</text>
<text x="227.8" y="133">DI(IO0)</text>
<text x="260.4" y="136.5" transform="rotate(-90 260.4 136.5)">JP1</text>
<text x="262.7" y="137.3" transform="rotate(-90 262.7 137.3)">Flash</text>
<text x="227.8" y="138.1">IO2</text>
<text x="227.8" y="140.7">IO3</text>
<text x="235.9" y="144.3" transform="rotate(-90 235.9 144.3)">GND</text>
</g>
</svg>
